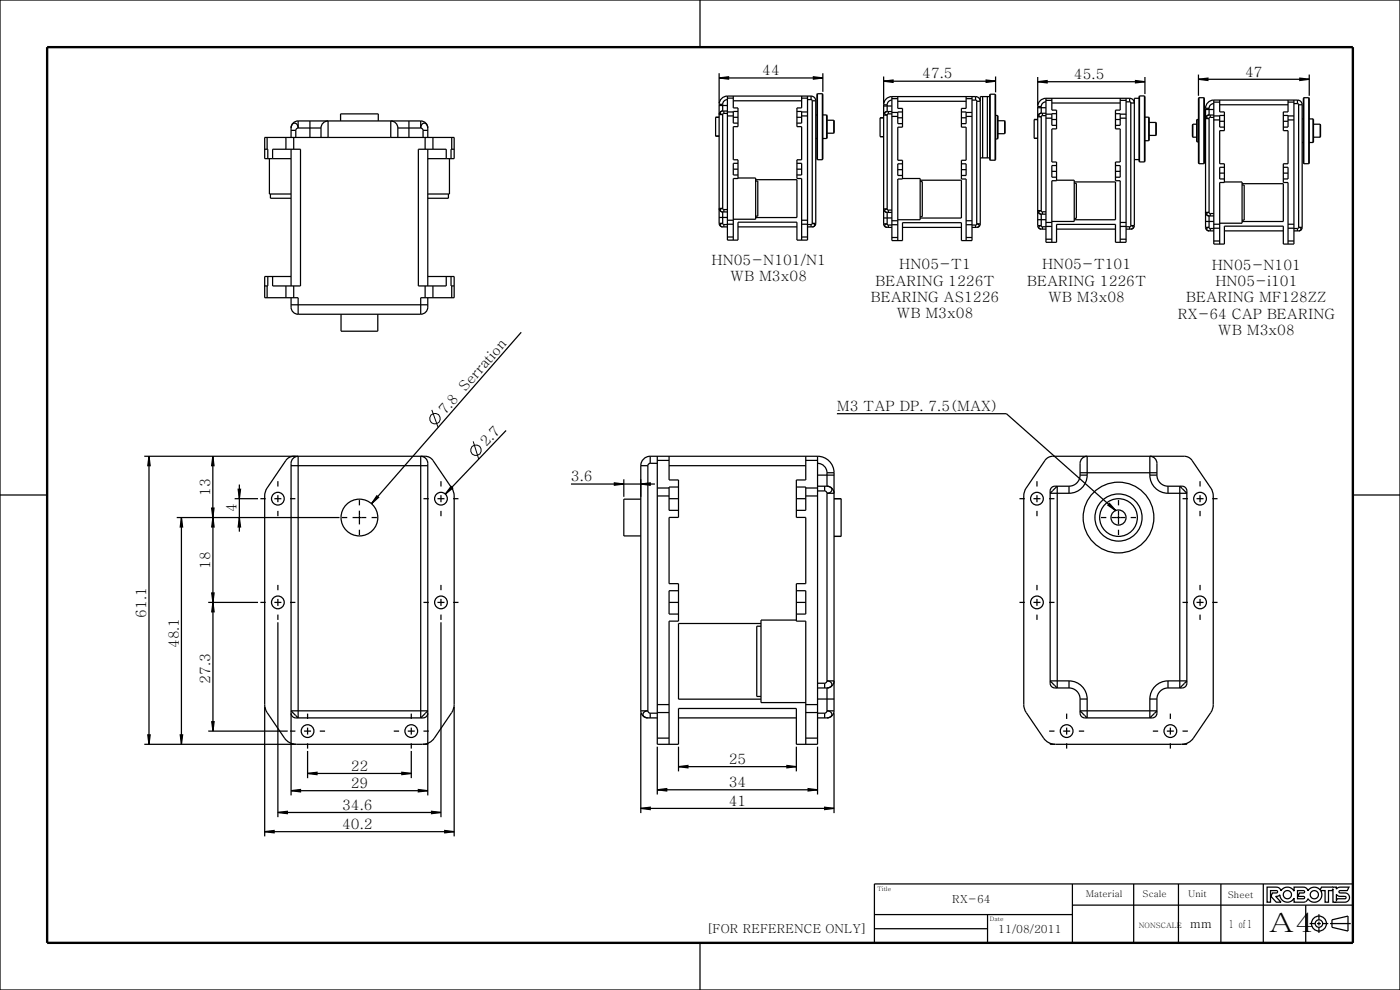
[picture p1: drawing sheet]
<svg xmlns="http://www.w3.org/2000/svg" width="297mm" height="210mm" viewBox="0 0 297 210" stroke-linecap="round" stroke-linejoin="round" font-family="sans-serif">
<g fill="#000">
<path d="M152.6 16.5l2-.2v.5zM172.6 16.3l2 .2-2 .3zM187.5 17.2l2-.2v.5zM209.2 17l2 .2-2 .3zM220.1 17.3l2-.2v.5zM240.9 17.1l2 .2-2 .3zM254.2 16.8l2-.2v.5zM275.7 16.6l2 .2-2 .3zM31.6 96.8l.3 2h-.5zM45.2 96.8l.2 2h-.5zM38.5 109.8l.2 2h-.5zM44.9 107.8h.5l-.2 2z"/>
<path d="M45.2 109.8l.2 2h-.5zM50.8 109.8l.2 2h-.5zM50.5 103.8h.5l-.2 2zM79.9 105.2l.4 .3-1.5 1.3zM95.7 103.2l.3 .3-1.5 1.3zM130.3 102.4l2 .3-2 .2zM135.9 102.7l2-.3v.5zM235.4 106.8l1.3 1.5-1.7-1.1zM44.9 125.8h.5l-.2 2zM45.2 127.8l.2 2h-.5zM31.4 155.9h.5l-.3 2zM38.2 155.9h.5l-.2 2z"/>
<path d="M44.9 153.1h.5l-.2 2zM56.1 176.4l2-.2v.5zM58.9 172.3l2-.2v.5zM61.7 167.7l2-.2v.5zM65.2 164.1l2-.3v.5zM85.2 163.8l2 .3-2 .2zM88.7 167.5l2 .2-2 .3zM91.5 172.1l2 .2-2 .3zM94.3 176.2l2 .2-2 .3zM135.9 171.5l2-.3v.5zM139.4 167.5l2-.2v.5zM143.9 162.6l2-.2v.5z"/>
<path d="M166.9 162.4l2 .2-2 .3zM171.4 167.3l2 .2-2 .3zM174.9 171.2l2 .3-2 .2z"/>
</g>
<g fill="none" stroke="#000" stroke-width=".26">
<path d="M0 0h297v210h-297zM148.5 0v10M152.6 16.5l2-.2v.5zM152.6 15.5v6.4M152.6 16.5h22M172.6 16.3l2 .2-2 .3zM173.4 19.9h1.1M174.6 15.5v4M187.5 17.2l2-.2v.5zM187.5 16.2v5.8M187.5 17.2h23.7M209.2 17l2 .2-2 .3z"/>
<path d="M210.1 20h1M211.2 16.2v3.4M220.1 17.3l2-.2v.5zM220.1 16.3v6.1M220.1 17.3h22.8M240.9 17.1l2 .2-2 .3zM242.9 16.3v3.7M254.2 16.8l2-.2v.5zM254.2 15.8v4.5M254.2 16.8h23.5M275.7 16.6l2 .2-2 .3zM277.7 15.8v4.5"/>
<path d="M57.8 31.7v2h3.9M72.2 25.7v-1.5h8v1.5M94.7 31.7v2h-4M152.6 24.9h-.8v4h.8M155.6 37.9h1M155.6 22.9h1M156.6 26.9h-1v7h1M173.1 29.4h.2M173.1 24.4h.2M173.4 33.9h1.1M174.6 29.4h.8M174.6 24.4h.8"/>
<path d="M187.5 25h-.8v4h.8M190.5 38h1M190.5 23h1M191.5 27h-1v7h1M208 33.5h2M208.5 20.5v13M209.5 20.5v13M210 20.5h-2v1M210.1 34h1M211.2 29.5h.4M211.2 24.5h.4M220.1 25.4h-.7v4h.7"/>
<path d="M223.1 38.3h1M223.1 23.4h1M224.1 27.3h-1v7.1h1M240.6 33.9h1M241.6 20.9h-1v1M241.7 34.4h1.1M241.7 20.4h1.1M242.9 24.9h.8M242.9 29.9h.8M254.3 34.7h1.1M254.3 20.7h1.1M255.5 31.4h.2"/>
<path d="M255.5 24.1h.2M258.7 38.7h1M258.7 23.7h1M259.7 27.7h-1v7h1M276.2 30.2h.3M276.2 25.2h.3M276.6 34.7h1M276.6 20.7h1M277.7 30.2h.8M277.7 25.2h.8M110.6 70.5l-31.8 36.3M30.6 96.8h32.1"/>
<path d="M31.6 96.8l.3 2h-.5zM31.6 96.8v61.1M45.2 96.8l.2 2h-.5zM45.2 96.8v13M107.4 91.3l-12.9 13.5M177.5 87.8h36l23.2 20.5M0 105h10M37.5 109.8h34.5M38.5 109.8l.2 2h-.5zM38.5 109.8v48.1M44.9 107.8h.5l-.2 2zM45.2 109.8l.2 2h-.5z"/>
<path d="M45.2 109.8v45.3M49.8 105.8h4.9M50.5 103.8h.5l-.2 2zM50.8 109.8l.2 2h-.5zM50.8 102.8v10M58.2 105.8h1.5M58.9 105v1.5M75.7 109.8h1M76.2 109.3v1M79.9 105.2l.4 .3-1.5 1.3zM92.8 105.8h1.5M93.5 105v1.5"/>
<path d="M95.7 103.2l.3 .3-1.5 1.3zM121.1 102.7h17.8M130.3 102.4l2 .3-2 .2zM132.3 101.7v3.7M135.9 102.7l2-.3v.5zM135.9 101.7v3.7M168.9 109.8h2v14h-2M168.9 101.8h2M176.9 105.8h1.5v8h-1.5M219.2 105.8h1.5M220 105v1.5M235.4 106.8l1.3 1.5-1.7-1.1z"/>
<path d="M236.8 109.8h1M237.3 109.3v1M253.8 105.8h1.5M254.6 105v1.5M287 105h10M44.2 127.8h10.5M44.9 125.8h.5l-.2 2zM45.2 127.8l.2 2h-.5zM58.2 127.8h1.5M58.9 127v1.5M58.9 132v41.3M92.8 127.8h1.5"/>
<path d="M93.5 127v1.5M93.5 132v41.3M168.9 131.8h2M219.2 127.8h1.5M220 127v1.5M253.8 127.8h1.5M254.6 127v1.5M30.6 157.9h31.7M31.4 155.9h.5l-.3 2zM38.2 155.9h.5l-.2 2zM44.2 155.1h16.8M44.9 153.1h.5l-.2 2z"/>
<path d="M56.1 150v27.4M61.7 151.3v17.4M64.5 155.1h1.5M65.2 154.3v1.5M65.2 159.3v5.8M86.5 155.1h1.5M87.2 154.3v1.5M87.2 159.3v5.8M90.7 151.3v17.4M96.3 150v27.4M135.9 151.3v21.2M139.4 158.4v10.1"/>
<path d="M143.9 158.4v5.2M168.9 158.4v5.2M173.4 158.4v10.1M176.9 151.3v21.2M225.5 155.1h1.5M226.3 154.3v1.5M247.5 155.1h1.5M248.3 154.3v1.5M56.1 176.4l2-.2v.5zM56.1 176.4h40.2M58.9 172.3l2-.2v.5zM58.9 172.3h34.6"/>
<path d="M61.7 167.7l2-.2v.5zM61.7 167.7h29M65.2 164.1l2-.3v.5zM65.2 164.1h22M85.2 163.8l2 .3-2 .2zM88.7 167.5l2 .2-2 .3zM91.5 172.1l2 .2-2 .3zM94.3 176.2l2 .2-2 .3zM135.9 171.5l2-.3v.5zM135.9 171.5h41M139.4 167.5l2-.2v.5zM139.4 167.5h34"/>
<path d="M143.9 162.6l2-.2v.5zM143.9 162.6h25M166.9 162.4l2 .2-2 .3zM171.4 167.3l2 .2-2 .3zM174.9 171.2l2 .3-2 .2zM185.5 187.5h101.5v12.5h-101.5zM185.5 194h42M185.5 197h24M209.5 194v6M227.5 187.5v12.5M227.5 192h59.5M240.5 187.5v12.5"/>
<path d="M250 187.5v12.5M259 187.5v12.5M268 187.5v12.5M268.8 188.2h2.2l.5 .3 .2 .4a1.6 1.6 0 0 1 2.8 .1v-.8h2.3l.4 .3 .3 .4a1.6 1.6 0 0 1 2.6-.1l.2-.6h3.2v.4l.6-.4h2.1l-.4 .7h-1.5a.25 .25 0 0 0-.2 .3 .25 .25 0 0 0 .2 .2h1a.98 .98 0 0 1 1 1 .98 .98 0 0 1-1 1h-2.5v-2.9l-.2 .4h-.8v2.5h-.7v-2.5h-.9a1.6 1.6 0 0 1-.5 2.2 1.6 1.6 0 0 1-2.2-.5l-.3 .5-.4 .2-2.3 .1v-.9a1.6 1.6 0 0 1-1.8 .8 1.6 1.6 0 0 1-1.2-1.5l-.4 .3h-.5l1.2 1.3h-1l-1.2-1.3 .3-.7h.9a.25 .25 0 0 0 .2-.2 .25 .25 0 0 0-.2-.3h-1.3v2.5h-.7zM275.3 188.9l1.4 .1-.1 .4h-.9l-.4 .7 1.3 .1 .2 .1-.1 .3h-1.4zM277 192v8M277.8 195.9h1.2M279.4 195.9h.8M279.8 193.9v1.2M279.8 195.5v.8M279.8 196.7v1.2M280.6 195.9h1.2"/>
<path d="M282.2 195.9h4.4M282.6 195.1l3.4-.8v3.2l-3.4-.8zM283.5 189.7l.6 .4 1.3 .1 .1 .3-.2 .1h-1.6l-.2 .4zM148.5 200v10"/>
<circle cx="58.9" cy="105.8" r="1.35"/>
<circle cx="93.5" cy="105.8" r="1.35"/>
<circle cx="220" cy="105.8" r="1.35"/>
<circle cx="237.3" cy="109.8" r="4"/>
<circle cx="254.6" cy="105.8" r="1.35"/>
<circle cx="58.9" cy="127.8" r="1.35"/>
<circle cx="93.5" cy="127.8" r="1.35"/>
<circle cx="220" cy="127.8" r="1.35"/>
<circle cx="254.6" cy="127.8" r="1.35"/>
<circle cx="65.2" cy="155.1" r="1.35"/>
<circle cx="87.2" cy="155.1" r="1.35"/>
<circle cx="226.3" cy="155.1" r="1.35"/>
<circle cx="248.3" cy="155.1" r="1.35"/>
<circle cx="273.1" cy="189.8" r=".87"/>
<circle cx="278.8" cy="189.8" r=".87"/>
<circle cx="279.8" cy="195.9" r="1.59"/>
<circle cx="279.8" cy="195.9" r=".79"/>
</g>
<g fill="none" stroke="#000" stroke-width=".21">
<path d="M91.6 87l1.3 3.7M100.4 93.6l1.2 3.8"/>
<circle cx="92.3" cy="88.8" r="1.13"/>
<circle cx="101" cy="95.5" r="1.13"/>
</g>
<path d="M10 10h277v190h-277z" fill="none" stroke="#000" stroke-width=".5"/>
<g fill="none" stroke="#000" stroke-width=".26" stroke-dasharray="1.1 1.1 3.4 1.1" stroke-linecap="butt">
<path d="M55.2 105.8h1.9M58.9 102.1v1.8M58.9 109.5v-1.9M62.7 105.8h-1.9M72.5 109.8h3.2M76.2 106.1v3.2M76.2 113.5v-3.2M80 109.8h-3.3M89.8 105.8h1.9M93.5 102.1v1.8M93.5 109.5v-1.9M97.3 105.8h-1.9"/>
<path d="M216.3 105.8h1.8M220 102.1v1.8M220 109.5v-1.9M223.7 105.8h-1.9M233.6 109.8h3.2M237.3 106.1v3.2M237.3 113.5v-3.2M241 109.8h-3.2M250.9 105.8h1.8M254.6 102.1v1.8M254.6 109.5v-1.9M258.3 105.8h-1.9"/>
<path d="M55.2 127.8h1.9M58.9 124.1v1.8M58.9 131.5v-1.9M62.7 127.8h-1.9M89.8 127.8h1.9M93.5 124.1v1.8M93.5 131.5v-1.9M97.3 127.8h-1.9M216.3 127.8h1.8M220 124.1v1.8M220 131.5v-1.9M223.7 127.8h-1.9"/>
<path d="M250.9 127.8h1.8M254.6 124.1v1.8M254.6 131.5v-1.9M258.3 127.8h-1.9M61.5 155.1h1.9M65.2 151.4v1.8M65.2 158.8v-1.9M69 155.1h-1.9M83.5 155.1h1.9M87.2 151.4v1.8M87.2 158.8v-1.9M91 155.1h-1.9"/>
<path d="M222.6 155.1h1.8M226.3 151.4v1.8M226.3 158.8v-1.9M230 155.1h-1.9M244.6 155.1h1.8M248.3 151.4v1.8M248.3 158.8v-1.9M252 155.1h-1.9"/>
</g>
<!-- layer: 7_ALL_FEATURES -->
<g fill="none" stroke="#000" stroke-width=".26">
<path d="M173.4 19.9v14zM174.5 19.9v14zM211.1 20v14zM56.1 31.7h.7v2M56.7 29.2v2.5M57.1 33.7v7.5h4.6M57.8 31.7h5.9v29h-5.9v-2M57.8 33.7h-1.7v-4.5h40.2v4.5h-1.6M60.7 29.2v2.5M61.7 27.2a.79 .79 0 0 1 .8-1.1 .79 .79 0 0 1 .7 1.1M61.7 27.7h1M61.7 27.2v2"/>
<path d="M61.7 31.7v29M62.3 29.2v2.5M62.7 27.7v1.5M63.2 27.2l-.3 .1-.2 .4M63.2 25.7a1.5 1.5 0 0 0-1.5 1.5M63.2 25.7v1.5M63.2 27.2h4.9M63.2 25.7h26M65.7 25.7v3.5M68.1 27.2a1.5 1.5 0 0 1 1.5-1.5v3.5M68.1 27.2v2M84.4 27.2a1.5 1.5 0 0 0-1.5-1.5v3.5"/>
<path d="M84.4 27.2v2M84.4 27.2h4.8M86.7 25.7v3.5M89.2 27.2a.79 .79 0 0 1 .8-1.1 .79 .79 0 0 1 .7 1.1M89.2 25.7a1.5 1.5 0 0 1 1.5 1.5M89.2 27.2l.4 .1 .1 .4M89.2 25.7v1.5M89.7 27.7h1M89.7 27.7v1.5M90.2 29.2v2.5M90.7 27.2v2M90.7 31.7v29"/>
<path d="M91.8 29.2v2.5M94.7 31.7h-6v29h6v-2M95.3 33.7v7.5h-4.6M95.8 29.2v2.5M96.3 31.7h-.6v2M151.8 24.9h.8M151.8 28.9h.8M152.6 22.1v25.3M152.6 22.4h1.7M152.6 22.1h.7M153.3 23.6h1M153.3 23.6a.4 .4 0 0 0-.5 .3 .4 .4 0 0 0 .5 .4"/>
<path d="M153.3 23.6a.75 .75 0 0 0-.7 .7h.7M153.3 22.1v1.5M153.3 24.3v19.9M153.6 24.1h.7M153.6 23.6v.5M153.6 24.1l-.3 .2M154.3 20.4a1.75 1.75 0 0 0-1.7 1.7M154.3 21.1a1 1 0 0 0-1 1M154.3 20.4h17.8M154.3 24.6h1.3M154.3 23.7h1.3M154.3 20.8h1.3"/>
<path d="M155.6 35.9h1M155.6 24.9h1M155.6 20.4v2.5M155.6 37.9v13M155.6 21.4h14.5M156.6 37.8h3.7v8.7h-4.7M156.6 34.6h-1v2.5h1M156.6 23.6h-1v2.5h1M156.6 22.9v4M156.6 33.9v4M160.3 38.1h8.8v8h-8.8M160.3 38.4h.5v7.5h-.5"/>
<path d="M169.1 34.6h1v2.5h-1M169.1 35.9h1M169.1 23.6h1v2.5h-1M169.1 24.9h1M170.1 20.4v2.5h-1v4h1v7h-1v4h1v13M170.1 24.6h1.2M170.1 23.7h1.2M170.1 20.8h1.2M171.3 20.4v30.5h-2.2v-3.8h-12.5v3.8h-2.3v-30.5M171.3 21.1h.8M172.1 20.4a1 1 0 0 1 1 1M172.1 21.1l.2 .3"/>
<path d="M172.1 20.4v.7M172.3 21.4h.8M172.3 21.4v26M173.1 21.4v26M175.4 24.4v5zM175.5 28.3h1.4M175.5 25.5h1.4M176.9 25.5v2.8M186.7 25h.8M186.7 29h.8M187.5 22.2h.7M187.5 22.2v25.3"/>
<path d="M187.5 22.5h1.7M188.2 23.7h1M188.2 23.7a.4 .4 0 0 0-.5 .3 .4 .4 0 0 0 .5 .4M188.2 23.7a.75 .75 0 0 0-.7 .7h.7M188.2 22.2v1.5M188.2 24.4v19.9M188.5 24.2h.7M188.5 23.7v.5M188.5 24.2l-.3 .2M189.2 20.5a1.75 1.75 0 0 0-1.7 1.7M189.2 21.2a1 1 0 0 0-1 1M189.2 20.5h17.8"/>
<path d="M189.2 24.7h1.3M189.2 23.9h1.3M189.2 20.9h1.3M190.5 36h1M190.5 25h1M190.5 20.5v2.5M190.5 38v13M190.5 21.5h14.5M191.5 37.9h3.7v8.7h-4.7M191.5 23.7h-1v2.5h1M191.5 34.7h-1v2.5h1M191.5 23v4"/>
<path d="M191.5 34v4M195.2 38.2h8.8v8h-8.8M195.2 38.5h.5v7.5h-.5M204 23.7h1v2.5h-1M204 34.7h1v2.5h-1M204 36h1M204 25h1M205 20.5v2.5h-1v4h1v7h-1v4h1v13M205 24.7h1.2M205 23.9h1.2M205 20.9h1.2M206.2 21.2h.8"/>
<path d="M206.2 20.5v30.5h-2.2v-3.8h-12.5v3.8h-2.3v-30.5M207 20.5a1 1 0 0 1 1 1M207 21.2l.2 .3M207 20.5v.7M207.2 21.5h.8M207.2 21.5v26M208 21.5v26M210 20.1l.1-.1v14zM211.6 24.5v5zM211.7 28.4h1.4M211.7 25.6h1.4M213.1 25.6v2.8"/>
<path d="M219.4 25.4h.7M219.4 29.4h.7M220.1 22.6v25.3M220.1 22.9h1.8M220.1 22.6h.8M220.9 24h1M220.9 24a.4 .4 0 0 0-.5 .4 .4 .4 0 0 0 .5 .4M220.9 24a.75 .75 0 0 0-.8 .8h.8M220.9 22.6v1.4M220.9 24.8v19.9M221.1 24v.5M221.1 24.5h.8"/>
<path d="M221.1 24.5l-.2 .3M221.9 20.9a1.75 1.75 0 0 0-1.8 1.7M221.9 21.6a1 1 0 0 0-1 1M221.9 20.9h17.7M221.9 25.1h1.2M221.9 24.2h1.2M221.9 21.3h1.2M223.1 25.4h1M223.1 36.4h1M223.1 20.9v2.5M223.1 38.3v13.1M223.1 21.9h14.5"/>
<path d="M224.1 38.2h3.8v8.8h-4.8M224.1 35.1h-1v2.5h1M224.1 24.1h-1v2.5h1M224.1 23.4v3.9M224.1 34.4v3.9M227.9 38.6h8.7v8h-8.7M227.9 38.9h.4v7.4h-.4M236.6 25.4h1M236.6 35.1h1v2.5h-1M236.6 36.4h1M236.6 24.1h1v2.5h-1M237.6 20.9v2.5h-1v3.9h1v7.1h-1v3.9h1v13.1"/>
<path d="M237.6 25.1h1.3M237.6 24.2h1.3M237.6 21.3h1.3M238.9 20.9v30.5h-2.3v-3.8h-12.5v3.8h-2.2v-30.5M238.9 21.6h.7M239.6 20.9a1 1 0 0 1 1 1M239.6 21.6l.3 .3M239.6 20.9v.7M239.9 21.9h.7M239.9 21.9v26M240.6 21.9v26M241.6 20.5l.1-.1v14z"/>
<path d="M242.8 20.4v14zM243.7 24.9v5zM243.8 28.7h1.4M243.8 26h1.4M245.2 26v2.7M253 29.1h.9M253 26.4h.9M253 26.4v2.7M253.9 30.1h.3M253.9 25.4h.3M253.9 25.4v4.7M254.2 20.8l.1-.1v14z"/>
<path d="M255.4 20.7v14zM255.7 23v25.2M255.7 23.2h1.8M255.7 23h.8M256.5 24.4h1M256.5 24.4a.4 .4 0 0 0-.5 .4 .4 .4 0 0 0 .5 .4M256.5 24.4a.75 .75 0 0 0-.8 .8h.8M256.5 23v1.4M256.5 25.2v19.9M256.7 24.9h.8M256.7 24.4v.5l-.2 .3M257.5 21.2a1.75 1.75 0 0 0-1.8 1.8"/>
<path d="M257.5 22a1 1 0 0 0-1 1M257.5 21.2h17.7M257.5 24.6h1.2M257.5 25.4h1.2M257.5 21.7h1.2M258.7 36.7h1M258.7 25.7h1M258.7 21.2v2.5M258.7 38.7v13.1M258.7 22.2h14.5M259.7 38.6h3.8v8.8h-4.8M259.7 35.5h-1v2.5h1"/>
<path d="M259.7 24.5h-1v2.5h1M259.7 23.7v4M259.7 34.7v4M263.5 39.3h.4v7.4h-.4M263.5 39h8.7v8h-8.7M272.2 35.5h1v2.5h-1M272.2 36.7h1M272.2 24.5h1v2.5h-1M272.2 25.7h1M273.2 21.2v2.5h-1v4h1v7h-1v4h1v13.1M273.2 24.6h1.3M273.2 25.4h1.3"/>
<path d="M273.2 21.7h1.3M274.5 21.2v30.6h-2.3v-3.8h-12.5v3.8h-2.2v-30.6M274.5 22h.7M275.2 21.2a1 1 0 0 1 1 1M275.2 22l.3 .2M275.2 21.2v.8M275.5 22.2h.7M275.5 22.2v26M276.2 22.2v26M276.5 20.8l.1-.1v14zM277.6 20.7v14zM278.5 25.2v5z"/>
<path d="M278.6 29.1h1.5M278.6 26.4h1.5M280.1 26.4v2.7M56.8 58.7v2h-.7M57.4 41.2v.9h4.3M61.7 58.7h-5.6v4.5h7.1v3.5M90.7 58.7h5.6v4.5h-7.1v3.5M95.1 41.2v.9h-4.4M95.7 58.7v2h.6M152.6 47.4a.75 .75 0 0 0 .7 .7M152.6 47.4h.7M152.6 46.1h1.7"/>
<path d="M153.3 44.2h-.7a.75 .75 0 0 0 .7 .8M153.3 47.4a.4 .4 0 0 0-.5 .4 .4 .4 0 0 0 .5 .3M153.3 44.2a.4 .4 0 0 0-.5 .4 .4 .4 0 0 0 .5 .4M153.3 47.4l.3 .2M153.3 44.2l.3 .3M153.3 48.1h1M153.3 45h1M153.3 45v2.4M153.6 47.6h.7M153.6 44.5h.7M153.6 44.5v.5M153.6 47.6v.5"/>
<path d="M154.3 50.3h1.3M154.3 47.6h1.3M154.3 46.7h1.3M156.6 48.1h12.5M170.1 50.3h1.2M170.1 47.6h1.2M170.1 46.7h1.2M171.3 48.1h1M171.3 47.6h.8M172.1 47.6v.5M172.3 47.4h.8M172.3 47.4a.4 .4 0 0 1 .5 .4 .4 .4 0 0 1-.5 .3"/>
<path d="M172.3 47.4l-.2 .2M173.1 47.4a.75 .75 0 0 1-.8 .7M187.5 47.5a.75 .75 0 0 0 .7 .7M187.5 47.5h.7M187.5 46.2h1.7M188.2 47.5a.4 .4 0 0 0-.5 .4 .4 .4 0 0 0 .5 .3M188.2 44.3a.4 .4 0 0 0-.5 .4 .4 .4 0 0 0 .5 .4M188.2 47.5l.3 .2M188.2 44.3l.3 .3M188.2 48.2h1M188.2 45.1h1M188.2 45.1v2.4"/>
<path d="M188.2 44.3h-.7a.75 .75 0 0 0 .7 .8M188.5 47.7h.7M188.5 44.6h.7M188.5 44.6v.5M188.5 47.7v.5M189.2 50.4h1.3M189.2 47.7h1.3M189.2 46.8h1.3M191.5 48.2h12.5M205 50.4h1.2M205 47.7h1.2M205 46.8h1.2"/>
<path d="M206.2 48.2h1M206.2 47.7h.8M207 47.7v.5M207.2 47.5h.8M207.2 47.5a.4 .4 0 0 1 .5 .4 .4 .4 0 0 1-.5 .3M207.2 47.5l-.2 .2M208 47.5a.75 .75 0 0 1-.8 .7M220.1 47.9a.75 .75 0 0 0 .8 .7M220.1 47.9h.8M220.1 46.6h1.8M220.9 44.7h-.8a.75 .75 0 0 0 .8 .7M220.9 47.9a.4 .4 0 0 0-.5 .3 .4 .4 0 0 0 .5 .4"/>
<path d="M220.9 44.7a.4 .4 0 0 0-.5 .4 .4 .4 0 0 0 .5 .3M220.9 47.9l.2 .2M220.9 44.7l.2 .2M220.9 48.6h1M220.9 45.4h1M220.9 45.4v2.5M221.1 44.9h.8M221.1 44.9v.5M221.1 48.1v.5M221.1 48.1h.8M221.9 50.7h1.2M221.9 48h1.2"/>
<path d="M221.9 47.2h1.2M224.1 48.6h12.5M237.6 50.7h1.3M237.6 48h1.3M237.6 47.2h1.3M238.9 48.6h1M238.9 48.1h.7M239.6 48.1v.5M239.9 47.9h.7M239.9 47.9a.4 .4 0 0 1 .5 .3 .4 .4 0 0 1-.5 .4M239.9 47.9l-.3 .2M240.6 47.9a.75 .75 0 0 1-.7 .7"/>
<path d="M255.7 48.2a.75 .75 0 0 0 .8 .8M255.7 48.2h.8M255.7 47h1.8M256.5 45.1h-.8a.75 .75 0 0 0 .8 .7M256.5 48.2a.4 .4 0 0 0-.5 .4 .4 .4 0 0 0 .5 .4M256.5 45.1a.4 .4 0 0 0-.5 .3 .4 .4 0 0 0 .5 .4M256.5 48.2l.2 .3M256.5 45.1l.2 .2M256.5 49h1M256.5 45.8h1M256.5 45.8v2.4M256.7 48.5h.8"/>
<path d="M256.7 45.3h.8M256.7 45.3v.5M256.7 48.5v.5M257.5 47.6h1.2M257.5 51.1h1.2M257.5 48.4h1.2M259.7 49h12.5M273.2 47.6h1.3M273.2 51.1h1.3M273.2 48.4h1.3M274.5 49h1M274.5 48.5h.7"/>
<path d="M275.2 48.5v.5M275.5 48.2h.7M275.5 48.2a.4 .4 0 0 1 .5 .4 .4 .4 0 0 1-.5 .4M275.5 48.2l-.3 .3M276.2 48.2a.75 .75 0 0 1-.7 .8M56.7 60.7v2.5M60.7 60.7v2.5M61.7 63.2v2a1.5 1.5 0 0 0 1.5 1.5M61.7 64.7h29M62.3 60.7v2.5M63.2 66.7h26M72.3 66.7v3.6h7.8v-3.6"/>
<path d="M90.2 60.7v2.5M90.7 63.2v2a1.5 1.5 0 0 1-1.5 1.5M91.8 60.7v2.5M95.8 60.7v2.5M60.9 97.4l.6-.5 .8-.1h28.3l.7 .3 .5 .6 4.2 6.1 .3 1.4v44.6l-.5 1.3-3.7 5.5-1 .9-1.4 .4-27.4-.1-.9-.3-.7-.5-4.2-6.2-.4-1.3 .1-44.7 .5-1.3zM61.7 98.8h29M62.4 97.1l.8-.3v55.5l-1.5-1.5h29l-1.5 1.5v-55.5a1.5 1.5 0 0 1 1.5 1.5v53a1 1 0 0 1-1 1h-27a1 1 0 0 1-1-1v-53l.1-.5zM135.9 98.8h1.5M135.9 98.8v52M137.4 98.8v52M137.9 96.8a2 2 0 0 0-2 2M137.9 98.3l-.2 .1-.3 .4"/>
<path d="M137.9 96.8h35.5M137.9 96.8v1.5M137.9 98.3h1.5M139.4 96.8v61.1h4.5v-7.6h25v7.6h4.5v-61.1M139.4 97.7h2.5M141.9 98.8h29M141.9 96.8v5h2v8h-2v14h2v8h-2v26.1M170.9 97.7h2.5M170.9 96.8v5M173.4 96.8a3.5 3.5 0 0 1 3.5 3.5M173.4 98.3a2 2 0 0 1 2 2M221.9 97.4l.7-.5 .7-.1h28.3l.7 .3 .6 .6 4.1 6.1 .4 1.4v44.6l-.5 1.3-3.7 5.5-1.1 .9-1.4 .4-27.3-.1-.9-.3-.8-.5-4.2-6.2-.3-1.3v-44.7l.5-1.3z"/>
<path d="M135.9 105.9h-3.6v7.8h3.6M139.4 105.2h2.5M139.4 103.5h2.5M141.9 105.8h2M143.9 103.3h-2v5h2M168.9 103.3h2v5h-2M168.9 105.8h2M168.9 101.8v8M170.9 105.2h2.5M170.9 103.5h2.5M173.4 104.1h1.5M173.4 100.8h3.5"/>
<path d="M173.4 103.1h2M174.9 103.1v1M174.9 104.1l.4 .2 .1 .3M175.4 103.1a1.5 1.5 0 0 1 1.5 1.5h-1.5M175.4 100.3h1.5M175.4 100.3v2.8M175.4 104.6v39.8M175.4 103.1a.79 .79 0 0 1 1.1 .8 .79 .79 0 0 1-1.1 .7M176.9 105.8h1.5M176.9 100.3v50.5M176.9 113.8h1.5M226.8 104.6h-4l1.5-1.5v42.8l-1.5-1.5h4"/>
<path d="M226.8 103.1h-3a1 1 0 0 0-1 1v40.8a1 1 0 0 0 1 1h3M226.8 103.1v1.5M229.1 100.8a2.35 2.35 0 0 1-2.3 2.3M229.1 100.8v-2.5a1.5 1.5 0 0 1 1.5-1.5v4M229.1 100.3h16.3M229.1 100.8h1.5M230.6 100.8a3.8 3.8 0 0 1-3.8 3.8M243.9 100.8a3.8 3.8 0 0 0 3.9 3.8M243.9 100.8v-4a1.5 1.5 0 0 1 1.5 1.5v2.5M243.9 100.8h1.5M245.4 100.8a2.35 2.35 0 0 0 2.4 2.3M247.8 104.6h4l-1.5-1.5v42.8l1.5-1.5h-4"/>
<path d="M247.8 103.1h3a1 1 0 0 1 1 1v40.8a1 1 0 0 1-1 1h-3M247.8 103.1v1.5M141.9 127.8h2M143.9 125.3h-2v5h2M161.4 132.3h-17.5v16h17.5M161.4 132.8h-.9v14.9h.9M168.9 125.3h2v5h-2M168.9 127.8h2M168.9 123.8v8M168.9 131.5h-7.5v17.5h9.5M170.9 131.8v26.1M61.7 157.7v.2h1.1"/>
<path d="M90.7 157.7v.2h-1M135.9 150.8a1.5 1.5 0 0 0 1.5 1.5M135.9 150.8h1.5M137.4 150.8a.79 .79 0 0 0-1 .7 .79 .79 0 0 0 1 .8M137.4 150.8l.2 .3 .3 .2M137.4 152.3h2M137.9 151.3h1.5M137.9 151.3v1M139.4 156.6h2.5M139.4 151.1h2.5M139.4 149.5h2.5M143.9 152.3h25"/>
<path d="M170.9 156.6h2.5M170.9 151.1h2.5M170.9 149.5h2.5M173.4 151.3h1.5M173.4 148.3h3.5M173.4 145.9h2M173.4 144.9h1.5M173.4 152.3h2M174.9 144.9v1M174.9 151.3v1M175.4 144.4h1.5a1.5 1.5 0 0 1-1.5 1.5M175.4 150.8h1.5"/>
<path d="M175.4 150.8a.79 .79 0 0 1 1.1 .7 .79 .79 0 0 1-1.1 .8M175.4 144.4a.79 .79 0 0 1 1.1 .8 .79 .79 0 0 1-1.1 .7M175.4 144.4l-.1 .4-.4 .1M175.4 150.8l-.1 .3-.4 .2M175.4 145.9v4.9M176.9 150.8a1.5 1.5 0 0 1-1.5 1.5M222.8 157.7v.2h1M226.8 144.4v1.5M226.8 145.9a2.35 2.35 0 0 1 2.3 2.4M226.8 144.4a3.8 3.8 0 0 1 3.8 3.9M229.1 148.3h1.5M243.9 148.3v4l1.5-1.5h-16.3l1.5 1.5v-4"/>
<path d="M243.9 148.3h1.5M245.4 148.3v3a1 1 0 0 1-1 1h-14.3a1 1 0 0 1-1-1v-3M247.8 144.4a3.8 3.8 0 0 0-3.9 3.9M247.8 145.9a2.35 2.35 0 0 0-2.4 2.4M247.8 144.4v1.5M251.8 157.7v.2h-1"/>
<circle cx="76.2" cy="109.8" r="3.9"/>
<circle cx="237.3" cy="109.8" r="7.5"/>
<circle cx="237.3" cy="109.8" r="5"/>
<circle cx="237.3" cy="109.8" r="1.6"/>
</g>
<text font-size="5.6" x="269.1" y="197.6">A4</text>
<g font-size="3">
<text x="161.7" y="16">44</text>
<text x="195.7" y="16.6">47.5</text>
<text x="227.8" y="16.8">45.5</text>
<text x="264.2" y="16.2">47</text>
<text x="150.9" y="56.3">HN05-N101/N1</text>
<text x="154.9" y="59.7">WB M3x08</text>
<text x="190.8" y="57.1">HN05-T1</text>
<text x="221.1" y="57.2">HN05-T101</text>
<text x="257.1" y="57.3">HN05-N101</text>
<text x="184.7" y="64">BEARING AS1226</text>
<text x="185.7" y="60.6">BEARING 1226T</text>
<text x="217.9" y="60.6">BEARING 1226T</text>
<text x="222.4" y="64.1">WB M3x08</text>
<text x="251.7" y="64.2">BEARING MF128ZZ</text>
<text x="257.8" y="60.7">HN05-i101</text>
<text x="190.2" y="67.5">WB M3x08</text>
<text x="249.9" y="67.6">RX-64 CAP BEARING</text>
<text x="258.4" y="71.1">WB M3x08</text>
<text x="94.4" y="88.1" transform="rotate(-49 94.4 88.1)">7.8 Serration</text>
<text x="177.5" y="87.2">M3 TAP DP. 7.5(MAX)</text>
<text x="103.1" y="94.9" transform="rotate(-46 103.1 94.9)">2.7</text>
<text x="44.6" y="105.1" transform="rotate(-90 44.6 105.1)">13</text>
<text x="121.1" y="102.1">3.6</text>
<text x="50.2" y="108.7" transform="rotate(-90 50.2 108.7)">4</text>
<text x="44.6" y="120.6" transform="rotate(-90 44.6 120.6)">18</text>
<text x="31" y="131" transform="rotate(-90 31 131)">61.1</text>
<text x="37.9" y="137.5" transform="rotate(-90 37.9 137.5)">48.1</text>
<text x="44.6" y="145.1" transform="rotate(-90 44.6 145.1)">27.3</text>
<text x="74.4" y="163.5">22</text>
<text x="74.4" y="167.1">29</text>
<text x="154.6" y="162">25</text>
<text x="154.6" y="167">34</text>
<text x="72.6" y="171.8">34.6</text>
<text x="154.6" y="170.9">41</text>
<text x="72.6" y="175.8">40.2</text>
</g>
<g font-size="2.6">
<text x="149.9" y="197.8">[FOR REFERENCE ONLY]</text>
<text x="252.5" y="196.8">mm</text>
</g>
<g font-size="2.3">
<text x="202" y="191.7">RX-64</text>
<text x="211.8" y="197.9">11/08/2011</text>
<text x="260.8" y="196.9">1 of 1</text>
</g>
<g font-size="2">
<text x="230.3" y="190.3">Material</text>
<text x="242.4" y="190.3">Scale</text>
<text x="252.1" y="190.3">Unit</text>
<text x="260.5" y="190.4">Sheet</text>
</g>
<text font-size="1.6" x="241.6" y="196.8">NONSCALE</text>
<g font-size="1.3">
<text x="186.1" y="189">Title</text>
<text x="210" y="195.5">Date</text>
</g>
</svg>
